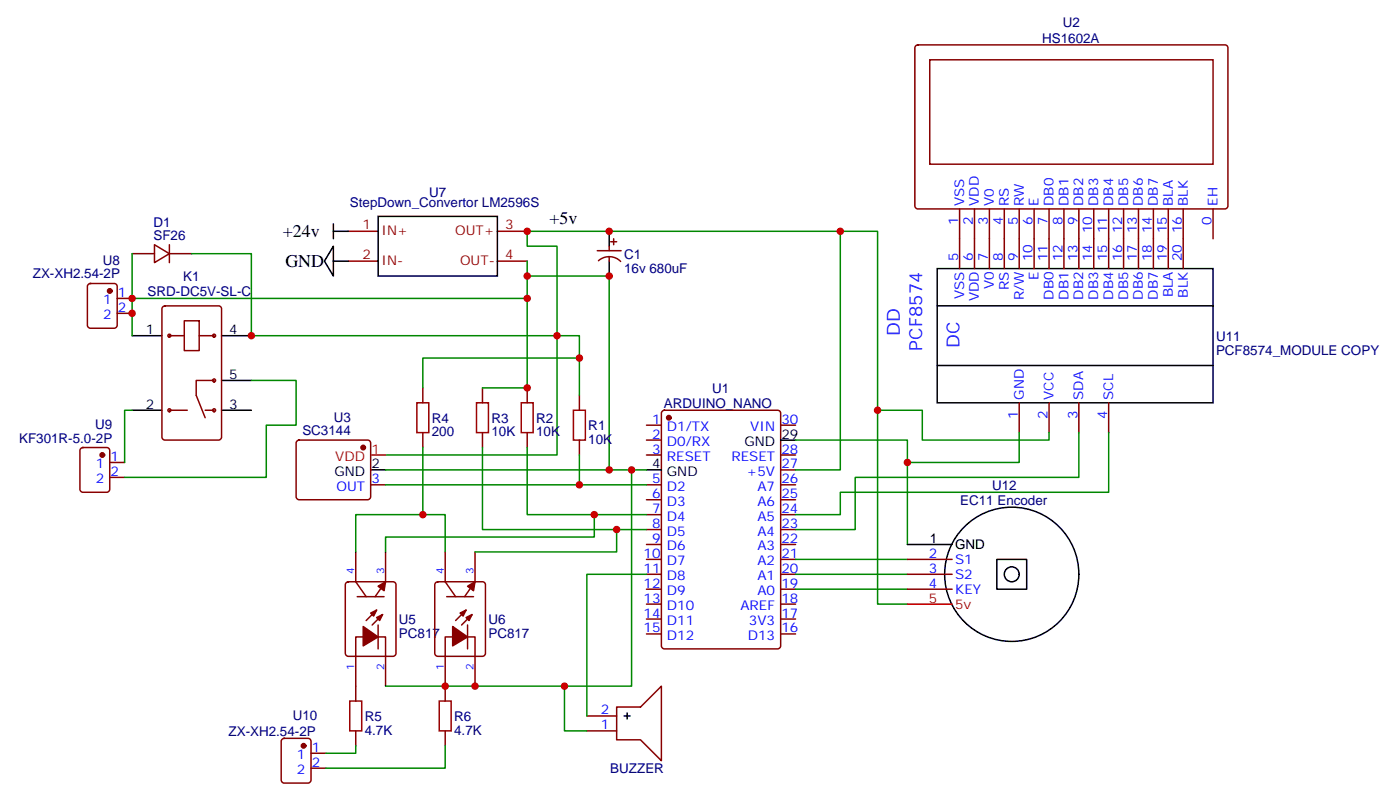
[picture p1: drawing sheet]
<svg xmlns="http://www.w3.org/2000/svg" width="331mm" height="189mm" viewBox="0 0 331 189" stroke-linecap="round" stroke-linejoin="round" font-family="sans-serif">
<g fill="none" stroke="#870000" stroke-width=".35">
<path d="M216.7 10.8l.5-.2h72.6a.71 .71 0 0 1 .7 .7v37.4a.76 .76 0 0 1-.7 .7h-72.6a.76 .76 0 0 1-.7-.7v-37.4zM220 14.1h67v24.7h-67zM36.5 57.9l3.6 2.1-3.6 2.1zM40.1 57.9v4.2M141.3 59.3h5.7M144.1 58.2v1.1M144.5 57.2h1.4M145.2 56.5v1.4M227 49.4v14.1M230.6 49.4v14.1M234.1 49.4v14.1M237.6 49.4v14.1"/>
<path d="M241.2 49.4v14.1M244.7 49.4v14.1M248.2 49.4v14.1M251.7 49.4v14.1M255.3 49.4v14.1M258.8 49.4v14.1M262.3 49.4v14.1M265.9 49.4v14.1M269.4 49.4v14.1M272.9 49.4v14.1M276.4 49.4v14.1M280 49.4v14.1"/>
<path d="M287 49.4v7.1M20.9 67.3l.5-.2h5.6a.71 .71 0 0 1 .7 .7v9.1a.76 .76 0 0 1-.7 .7h-5.6a.76 .76 0 0 1-.7-.7v-9.1zM27.7 70.6h3.6M27.7 74.1h3.6M31.3 60h5.2M38.5 72.6l.5-.2h12.7a.71 .71 0 0 1 .7 .7v30.3a.76 .76 0 0 1-.7 .7h-12.7a.76 .76 0 0 1-.7-.7v-30.3zM40.1 60h5.3M40.1 79.4h3.5M43.6 75.9h3.5v7h-3.5zM47.1 79.4h3.6M141.6 61.7a3.8 3.8 0 0 1 5.3 .1M144.1 60.7v1.1"/>
<path d="M40.1 97h4.2M48.5 97h2.2M50.7 90h-4.3v3.5l2.1 5.3M100 91.8v3.5M114.2 91.8v3.5M124.7 91.8v3.5M137.1 93.5v3.5M156.7 97.3l.5-.3h26.8a.71 .71 0 0 1 .7 .8v55a.76 .76 0 0 1-.7 .7h-26.8a.76 .76 0 0 1-.7-.7v-55zM241.2 95.3v7M248.2 95.3v7M255.3 95.3v7M262.3 95.3v7"/>
<path d="M19.1 106.1l.5-.2h5.7a.71 .71 0 0 1 .7 .7v9.1a.76 .76 0 0 1-.7 .8h-5.7a.76 .76 0 0 1-.7-.8v-9.1zM26 109.4h3.5M26 112.9h3.5M70.3 104.3l.5-.2h16.2a.71 .71 0 0 1 .7 .7v12.7a.76 .76 0 0 1-.7 .7h-16.2a.76 .76 0 0 1-.7-.7v-12.7zM87.7 114.7h3.5M100 102.3v3.6M114.2 102.3v3.6M124.7 102.3v3.6M137.1 104.1v3.5M153 100.6h3.5M153 104.1h3.5M153 107.6h3.5"/>
<path d="M153 114.7h3.5M153 118.2h3.5M184.7 100.6h3.5M184.7 107.6h3.5M184.7 114.7h3.5M184.7 118.2h3.5M184.7 111.2h3.5M81.9 137.8l.5-.2h10.6a.71 .71 0 0 1 .7 .7v16.3a.76 .76 0 0 1-.7 .7h-10.6a.76 .76 0 0 1-.7-.7v-16.3zM84.2 130.6v7l2.4 3.5M91.2 130.6v7l-2.4 3.5M103.1 137.8l.5-.2h10.6a.71 .71 0 0 1 .7 .7v16.3a.76 .76 0 0 1-.7 .7h-10.6a.76 .76 0 0 1-.7-.7v-16.3zM105.3 130.6v7l2.5 3.5"/>
<path d="M112.4 130.6v7l-2.5 3.5M153 121.7h3.5M153 125.3h3.5M153 128.8h3.5M153 132.3h3.5M153 135.9h3.5M153 139.4h3.5M184.7 121.7h3.5M184.7 125.3h3.5M184.7 128.8h3.5M184.7 132.3h3.5M184.7 135.9h3.5"/>
<path d="M184.7 139.4h3.5M214.7 132.3h10.6M214.7 135.9h10.6M214.7 139.4h10.6M84.5 141.1h6.4M89.1 144.3l-2.5 2.5M89.5 147.8v5.7M90.5 145.4l-2.4 2.4M105.7 141.1h6.3M110.3 144.3l-2.5 2.5M110.6 147.8v5.7M111.7 145.4l-2.5 2.4"/>
<path d="M153 142.9h3.5M153 146.4h3.5M153 150h3.5M184.7 142.9h3.5M184.7 146.4h3.5M184.7 150h3.5M66.8 174.9l.4-.2h5.7a.71 .71 0 0 1 .7 .7v9.1a.76 .76 0 0 1-.7 .7h-5.7a.76 .76 0 0 1-.7-.7v-9.1zM73.6 178.2h3.5M84.2 172.9v3.5M91.2 162.3v-11.6h-7v15.1M105.3 172.9v3.5M112.4 162.3v-11.6h-7.1v15.1"/>
<path d="M138.9 172.9h7M138.9 169.4h7M145.9 167.3h5.7l4.9-5v17.7l-4.9-5h-5.7zM73.6 181.7h3.5"/>
<circle cx="40.1" cy="79.4" r=".35"/>
<circle cx="50.7" cy="79.4" r=".35"/>
<circle cx="40.1" cy="97" r=".35"/>
<circle cx="50.7" cy="90" r=".35"/>
<circle cx="50.7" cy="97" r=".35"/>
</g>
<g fill="#870000" stroke="#870000" stroke-width=".35">
<path d="M89.5 138.7l1.7-1.1-.3 2.1z"/>
<path d="M89.1 146.1l1.4-.7-.7 1.4z"/>
<path d="M87.7 145l1.4-.7-.7 1.4z"/>
<path d="M85.9 148.2l3.6 2.5-3.6 2.1z"/>
<path d="M110.6 138.7l1.8-1.1-.4 2.1z"/>
<path d="M110.3 146.1l1.4-.7-.7 1.4z"/>
<path d="M108.9 145l1.4-.7-.7 1.4z"/>
<path d="M107.1 148.2l3.5 2.5-3.5 2.1z"/>
<circle cx="158.3" cy="98.8" r=".53"/>
<circle cx="85.9" cy="105.9" r=".53"/>
<circle cx="26" cy="68.8" r=".53"/>
<circle cx="24.2" cy="107.6" r=".53"/>
<circle cx="71.8" cy="176.4" r=".53"/>
</g>
<g fill="none" stroke="#000" stroke-width=".35">
<path d="M78.9 58.2v7.1l-2.1-3.5zM78.9 54.7h3.5M78.9 53v3.5M89.5 51.2h28.2v14.1h-28.2zM144.1 54.7v3.5M31.3 79.4h7M52.4 79.4h7.1M78.9 61.8h3.5M144.1 61.8v3.5M221.8 63.5h65.2v31.8h-65.2zM221.8 72.4h65.2M31.3 97h7"/>
<path d="M52.4 90h7.1M52.4 97h7.1M221.8 86.5h65.2M87.7 111.2h3.5M153 111.2h3.5M184.7 104.1h3.5M214.7 128.8h10.6M235.9 132.3h7v7.1h-7zM147.7 169.4h1.4M148.4 168.7v1.4"/>
<circle cx="239.4" cy="135.9" r="15.9"/>
<circle cx="239.4" cy="135.9" r="1.76"/>
</g>
<path d="M82.4 54.7h7.1M117.7 54.7h7M82.4 61.8h7.1M117.7 61.8h7" fill="none" stroke="#900" stroke-width=".35"/>
<g fill="none" stroke="#008700" stroke-width=".35">
<path d="M198.8 54.7h8.8v88.2h7.1M31.3 70.6h93.4M31.3 60v19.4M45.4 60h14.1v19.4h77.6v14.1M124.7 61.8v3.5h19.4v45.9h8.9M124.7 65.3v26.5h-10.5M31.3 97h-1.8v12.4M59.5 90h10.6v10.6h-7.1v12.3h-33.5M137.1 84.7h-37.1v7.1M207.6 97h10.6v7.1h30v-1.8M91.2 107.6h40.6v-49.4h-7.1v-3.5h74.1v56.5h-10.6M91.2 111.2h52.9"/>
<path d="M91.2 114.7h61.8M100 105.9v15.8h-15.8v8.9M114.2 105.9v19.4h38.8M124.7 105.9v15.8h28.3M137.1 107.6v7.1M149.4 111.2v51.1h-58.2M188.2 104.1h26.5v24.7M241.2 102.3v7.1h-26.5M255.3 102.3v10.6h-52.9v12.4h-14.2M262.3 102.3v14.2h-63.5v5.2h-10.6M100 121.7h5.3v8.9M140.6 121.7v5.3h-49.4v3.6"/>
<path d="M145.9 125.3v5.3h-33.5M153 135.9h-14.1v33.5M188.2 139.4h26.5M188.2 135.9h26.5M188.2 132.3h26.5M84.2 176.4v1.8h-7.1M105.3 176.4v5.3h-28.2M133.6 162.3v10.6h5.3"/>
</g>
<path d="M87.7 107.6h3.5" fill="none" stroke="#f00" stroke-width=".35"/>
<path d="M98.6 95.3h2.9v7h-2.9zM112.7 95.3h2.9v7h-2.9zM123.3 95.3h2.9v7h-2.9zM135.7 97h2.8v7.1h-2.8zM82.8 165.8h2.8v7.1h-2.8zM103.9 165.8h2.9v7.1h-2.9z" fill="none" stroke="#a10000" stroke-width=".35"/>
<path d="M214.7 142.9h10.6" fill="none" stroke="#c00" stroke-width=".35"/>
<g fill="#c00">
<circle cx="131.8" cy="79.4" r=".88"/>
<circle cx="144.1" cy="54.7" r=".88"/>
<circle cx="144.1" cy="65.3" r=".88"/>
<circle cx="124.7" cy="54.7" r=".88"/>
<circle cx="137.1" cy="114.7" r=".88"/>
<circle cx="144.1" cy="111.2" r=".88"/>
<circle cx="100" cy="121.7" r=".88"/>
<circle cx="145.9" cy="125.3" r=".88"/>
<circle cx="140.6" cy="121.7" r=".88"/>
<circle cx="124.7" cy="65.3" r=".88"/>
<circle cx="124.7" cy="91.8" r=".88"/>
<circle cx="137.1" cy="84.7" r=".88"/>
<circle cx="124.7" cy="70.6" r=".88"/>
<circle cx="105.3" cy="162.3" r=".88"/>
<circle cx="149.4" cy="111.2" r=".88"/>
<circle cx="112.4" cy="162.3" r=".88"/>
<circle cx="59.5" cy="79.4" r=".88"/>
<circle cx="31.3" cy="74.1" r=".88"/>
<circle cx="31.3" cy="70.6" r=".88"/>
<circle cx="133.6" cy="162.3" r=".88"/>
<circle cx="198.8" cy="54.7" r=".88"/>
<circle cx="214.7" cy="109.4" r=".88"/>
<circle cx="207.6" cy="97" r=".88"/>
</g>
<g font-size="4.2">
<text x="130" y="53">+5v</text>
<text x="66.9" y="56.1">+24v</text>
<text x="67.5" y="63.2">GND</text>
</g>
<g font-size="4.2" fill="#00f">
<text x="212.9" y="79.4" transform="rotate(-90 212.9 79.4)">DD</text>
<text x="218.2" y="82.9" transform="rotate(-90 218.2 82.9)">PCF8574</text>
<text x="227" y="82.2" transform="rotate(-90 227 82.2)">DC</text>
</g>
<g font-size="3.2" fill="#000080">
<text x="246.6" y="10.1">HS1602A</text>
<text x="251.5" y="6.3">U2</text>
<text x="101.6" y="46.6">U7</text>
<text x="36.3" y="53.6">D1</text>
<text x="82.8" y="48.9">StepDown_Convertor LM2596S</text>
<text x="36.3" y="56.8">SF26</text>
<text x="7.8" y="65.8">ZX-XH2.54-2P</text>
<text x="24.4" y="62.7">U8</text>
<text x="147.7" y="64.5">16v 680uF</text>
<text x="147.7" y="61.3">C1</text>
<text x="34.9" y="70.1">SRD-DC5V-SL-C</text>
<text x="43.4" y="66.6">K1</text>
<text x="287.7" y="83.9">PCF8574_MODULE COPY</text>
<text x="287.7" y="80.7">U11</text>
<text x="168.5" y="92.9">U1</text>
<text x="22.5" y="101.5">U9</text>
<text x="79" y="99.7">U3</text>
<text x="102.2" y="100">R4</text>
<text x="116.3" y="100">R3</text>
<text x="126.9" y="100">R2</text>
<text x="139.2" y="101.8">R1</text>
<text x="157.1" y="96.5">ARDUINO_NANO</text>
<text x="4.5" y="104.7">KF301R-5.0-2P</text>
<text x="71.5" y="102.9">SC3144</text>
<text x="102.2" y="103.2">200</text>
<text x="116.3" y="103.2">10K</text>
<text x="126.9" y="103.2">10K</text>
<text x="139.2" y="105.1">10K</text>
<text x="227.2" y="119.5">EC11 Encoder</text>
<text x="234.7" y="115.9">U12</text>
<text x="94.4" y="147.7">U5</text>
<text x="115.6" y="147.7">U6</text>
<text x="94.4" y="150.9">PC817</text>
<text x="115.6" y="150.9">PC817</text>
<text x="69.3" y="170.4">U10</text>
<text x="86.3" y="173.8">4.7K</text>
<text x="86.3" y="170.6">R5</text>
<text x="107.5" y="173.8">4.7K</text>
<text x="107.5" y="170.6">R6</text>
<text x="54.1" y="174.2">ZX-XH2.54-2P</text>
<text x="144.4" y="183">BUZZER</text>
</g>
<g font-size="3.2" fill="#00f">
<text x="226.7" y="53.2" transform="rotate(-90 226.7 53.2)">1</text>
<text x="228.1" y="48.7" transform="rotate(-90 228.1 48.7)">VSS</text>
<text x="230.2" y="53.2" transform="rotate(-90 230.2 53.2)">2</text>
<text x="231.6" y="48.7" transform="rotate(-90 231.6 48.7)">VDD</text>
<text x="233.8" y="53.2" transform="rotate(-90 233.8 53.2)">3</text>
<text x="235.2" y="48.7" transform="rotate(-90 235.2 48.7)">V0</text>
<text x="237.3" y="53.2" transform="rotate(-90 237.3 53.2)">4</text>
<text x="238.7" y="48.7" transform="rotate(-90 238.7 48.7)">RS</text>
<text x="240.8" y="53.2" transform="rotate(-90 240.8 53.2)">5</text>
<text x="242.2" y="48.7" transform="rotate(-90 242.2 48.7)">RW</text>
<text x="244.3" y="53.2" transform="rotate(-90 244.3 53.2)">6</text>
<text x="245.7" y="48.7" transform="rotate(-90 245.7 48.7)">E</text>
<text x="247.9" y="53.2" transform="rotate(-90 247.9 53.2)">7</text>
<text x="249.3" y="48.7" transform="rotate(-90 249.3 48.7)">DB0</text>
<text x="251.4" y="53.2" transform="rotate(-90 251.4 53.2)">8</text>
<text x="252.8" y="48.7" transform="rotate(-90 252.8 48.7)">DB1</text>
<text x="254.9" y="53.2" transform="rotate(-90 254.9 53.2)">9</text>
<text x="256.3" y="48.7" transform="rotate(-90 256.3 48.7)">DB2</text>
<text x="259.9" y="48.7" transform="rotate(-90 259.9 48.7)">DB3</text>
<text x="263.4" y="48.7" transform="rotate(-90 263.4 48.7)">DB4</text>
<text x="266.9" y="48.7" transform="rotate(-90 266.9 48.7)">DB5</text>
<text x="270.4" y="48.7" transform="rotate(-90 270.4 48.7)">DB6</text>
<text x="274" y="48.7" transform="rotate(-90 274 48.7)">DB7</text>
<text x="277.5" y="48.7" transform="rotate(-90 277.5 48.7)">BLA</text>
<text x="281" y="48.7" transform="rotate(-90 281 48.7)">BLK</text>
<text x="286.7" y="53.2" transform="rotate(-90 286.7 53.2)">0</text>
<text x="288.1" y="48.7" transform="rotate(-90 288.1 48.7)">EH</text>
<text x="258.4" y="55.2" transform="rotate(-90 258.4 55.2)">10</text>
<text x="262" y="55.2" transform="rotate(-90 262 55.2)">11</text>
<text x="265.5" y="55.2" transform="rotate(-90 265.5 55.2)">12</text>
<text x="269" y="55.2" transform="rotate(-90 269 55.2)">13</text>
<text x="272.6" y="55.2" transform="rotate(-90 272.6 55.2)">14</text>
<text x="276.1" y="55.2" transform="rotate(-90 276.1 55.2)">15</text>
<text x="279.6" y="55.2" transform="rotate(-90 279.6 55.2)">16</text>
<text x="226.7" y="61.8" transform="rotate(-90 226.7 61.8)">5</text>
<text x="230.2" y="61.8" transform="rotate(-90 230.2 61.8)">6</text>
<text x="233.8" y="61.8" transform="rotate(-90 233.8 61.8)">7</text>
<text x="237.3" y="61.8" transform="rotate(-90 237.3 61.8)">8</text>
<text x="240.8" y="61.8" transform="rotate(-90 240.8 61.8)">9</text>
<text x="244.3" y="61.8" transform="rotate(-90 244.3 61.8)">10</text>
<text x="247.9" y="61.8" transform="rotate(-90 247.9 61.8)">11</text>
<text x="251.4" y="61.8" transform="rotate(-90 251.4 61.8)">12</text>
<text x="254.9" y="61.8" transform="rotate(-90 254.9 61.8)">13</text>
<text x="258.4" y="61.8" transform="rotate(-90 258.4 61.8)">14</text>
<text x="262" y="61.8" transform="rotate(-90 262 61.8)">15</text>
<text x="265.5" y="61.8" transform="rotate(-90 265.5 61.8)">16</text>
<text x="269" y="61.8" transform="rotate(-90 269 61.8)">17</text>
<text x="272.6" y="61.8" transform="rotate(-90 272.6 61.8)">18</text>
<text x="276.1" y="61.8" transform="rotate(-90 276.1 61.8)">19</text>
<text x="279.6" y="61.8" transform="rotate(-90 279.6 61.8)">20</text>
<text x="27.9" y="70.2">1</text>
<text x="228.1" y="70.7" transform="rotate(-90 228.1 70.7)">VSS</text>
<text x="231.6" y="71.3" transform="rotate(-90 231.6 71.3)">VDD</text>
<text x="235.2" y="68.4" transform="rotate(-90 235.2 68.4)">V0</text>
<text x="238.7" y="68.6" transform="rotate(-90 238.7 68.6)">RS</text>
<text x="242.2" y="71" transform="rotate(-90 242.2 71)">R/W</text>
<text x="245.7" y="66.2" transform="rotate(-90 245.7 66.2)">E</text>
<text x="249.3" y="70.9" transform="rotate(-90 249.3 70.9)">DB0</text>
<text x="252.8" y="70.9" transform="rotate(-90 252.8 70.9)">DB1</text>
<text x="256.3" y="70.9" transform="rotate(-90 256.3 70.9)">DB2</text>
<text x="259.9" y="70.9" transform="rotate(-90 259.9 70.9)">DB3</text>
<text x="263.4" y="70.9" transform="rotate(-90 263.4 70.9)">DB4</text>
<text x="266.9" y="70.9" transform="rotate(-90 266.9 70.9)">DB5</text>
<text x="270.4" y="70.9" transform="rotate(-90 270.4 70.9)">DB6</text>
<text x="274" y="70.9" transform="rotate(-90 274 70.9)">DB7</text>
<text x="277.5" y="70.4" transform="rotate(-90 277.5 70.4)">BLA</text>
<text x="281" y="70.4" transform="rotate(-90 281 70.4)">BLK</text>
<text x="24.4" y="72">1</text>
<text x="24.4" y="75.5">2</text>
<text x="27.9" y="73.8">2</text>
<text x="242.2" y="94.6" transform="rotate(-90 242.2 94.6)">GND</text>
<text x="249.3" y="94.6" transform="rotate(-90 249.3 94.6)">VCC</text>
<text x="256.3" y="94.6" transform="rotate(-90 256.3 94.6)">SDA</text>
<text x="263.4" y="94.6" transform="rotate(-90 263.4 94.6)">SCL</text>
<text x="154.3" y="100.2">1</text>
<text x="157.8" y="102">D1/TX</text>
<text x="177.5" y="102">VIN</text>
<text x="184.9" y="100.2">30</text>
<text x="240.8" y="99.1" transform="rotate(-90 240.8 99.1)">1</text>
<text x="247.9" y="99.1" transform="rotate(-90 247.9 99.1)">2</text>
<text x="254.9" y="99.1" transform="rotate(-90 254.9 99.1)">3</text>
<text x="262" y="99.1" transform="rotate(-90 262 99.1)">4</text>
<text x="154.3" y="103.8">2</text>
<text x="154.3" y="107.3">3</text>
<text x="157.8" y="105.5">D0/RX</text>
<text x="184.9" y="107.3">28</text>
<text x="22.6" y="110.8">1</text>
<text x="26.1" y="109">1</text>
<text x="26.1" y="112.6">2</text>
<text x="157.8" y="109">RESET</text>
<text x="173.1" y="109">RESET</text>
<text x="176.6" y="112.6">+5V</text>
<text x="184.9" y="110.8">27</text>
<text x="22.6" y="114.3">2</text>
<text x="79.6" y="116.1">OUT</text>
<text x="87.9" y="114.3">3</text>
<text x="154.3" y="114.3">5</text>
<text x="154.3" y="117.9">6</text>
<text x="157.8" y="116.1">D2</text>
<text x="157.8" y="119.6">D3</text>
<text x="179.2" y="119.6">A6</text>
<text x="179.2" y="116.1">A7</text>
<text x="184.9" y="117.9">25</text>
<text x="184.9" y="114.3">26</text>
<text x="154.3" y="121.4">7</text>
<text x="154.3" y="124.9">8</text>
<text x="157.8" y="123.2">D4</text>
<text x="179.2" y="123.2">A5</text>
<text x="184.9" y="124.9">23</text>
<text x="184.9" y="121.4">24</text>
<text x="152.3" y="132">10</text>
<text x="154.3" y="128.4">9</text>
<text x="157.8" y="126.7">D5</text>
<text x="157.8" y="130.2">D6</text>
<text x="179.2" y="130.2">A3</text>
<text x="179.2" y="126.7">A4</text>
<text x="184.9" y="132">21</text>
<text x="184.9" y="128.4">22</text>
<text x="219.7" y="132">2</text>
<text x="152.3" y="135.5">11</text>
<text x="157.8" y="133.7">D7</text>
<text x="157.8" y="137.3">D8</text>
<text x="179.2" y="137.3">A1</text>
<text x="179.2" y="133.7">A2</text>
<text x="184.9" y="135.5">20</text>
<text x="219.7" y="135.5">3</text>
<text x="226" y="133.4">S1</text>
<text x="226" y="136.9">S2</text>
<text x="152.3" y="139">12</text>
<text x="152.3" y="142.6">13</text>
<text x="157.8" y="140.8">D9</text>
<text x="179.2" y="140.8">A0</text>
<text x="184.9" y="142.6">18</text>
<text x="184.9" y="139">19</text>
<text x="219.7" y="139">4</text>
<text x="226" y="140.4">KEY</text>
<text x="152.3" y="146.1">14</text>
<text x="152.3" y="149.6">15</text>
<text x="157.8" y="144.3">D10</text>
<text x="157.8" y="147.8">D11</text>
<text x="175.2" y="144.3">AREF</text>
<text x="177.2" y="147.8">3V3</text>
<text x="184.9" y="149.6">16</text>
<text x="184.9" y="146.1">17</text>
<text x="157.8" y="151.4">D12</text>
<text x="176.9" y="151.4">D13</text>
<text x="142.1" y="172.5">1</text>
<text x="142.1" y="169">2</text>
<text x="70.3" y="179.6">1</text>
<text x="73.8" y="177.8">1</text>
<text x="70.3" y="183.1">2</text>
<text x="73.8" y="181.4">2</text>
</g>
<g font-size="3.2" fill="#900">
<text x="85.8" y="54.2">1</text>
<text x="90.3" y="55.6">IN+</text>
<text x="107.7" y="55.6">OUT+</text>
<text x="119.5" y="54.2">3</text>
<text x="85.8" y="61.3">2</text>
<text x="90.3" y="62.7">IN-</text>
<text x="108.8" y="62.7">OUT-</text>
<text x="119.5" y="61.3">4</text>
</g>
<g font-size="3.2">
<text x="34.5" y="79.1">1</text>
<text x="54.2" y="79.1">4</text>
<text x="54.2" y="89.6">5</text>
<text x="34.5" y="96.7">2</text>
<text x="54.2" y="96.7">3</text>
<text x="176.1" y="105.5">GND</text>
<text x="184.9" y="103.8">29</text>
<text x="79.1" y="112.6">GND</text>
<text x="87.9" y="110.8">2</text>
<text x="154.3" y="110.8">4</text>
<text x="157.8" y="112.6">GND</text>
<text x="220" y="128.4">1</text>
<text x="226" y="129.9">GND</text>
</g>
<g font-size="3.2" fill="#f00">
<text x="87.9" y="107.3">1</text>
<text x="79.3" y="109">VDD</text>
</g>
<g font-size="3.2" fill="#c00">
<text x="219.7" y="142.6">5</text>
<text x="226" y="144">5v</text>
</g>
<g font-size="2.5" fill="#00f">
<text x="83.8" y="135.9" transform="rotate(-90 83.8 135.9)">4</text>
<text x="90.9" y="135.9" transform="rotate(-90 90.9 135.9)">3</text>
<text x="105" y="135.9" transform="rotate(-90 105 135.9)">4</text>
<text x="112" y="135.9" transform="rotate(-90 112 135.9)">3</text>
<text x="83.8" y="158.6" transform="rotate(-90 83.8 158.6)">1</text>
<text x="90.9" y="158.6" transform="rotate(-90 90.9 158.6)">2</text>
<text x="105" y="158.6" transform="rotate(-90 105 158.6)">1</text>
<text x="112" y="158.6" transform="rotate(-90 112 158.6)">2</text>
</g>
</svg>
